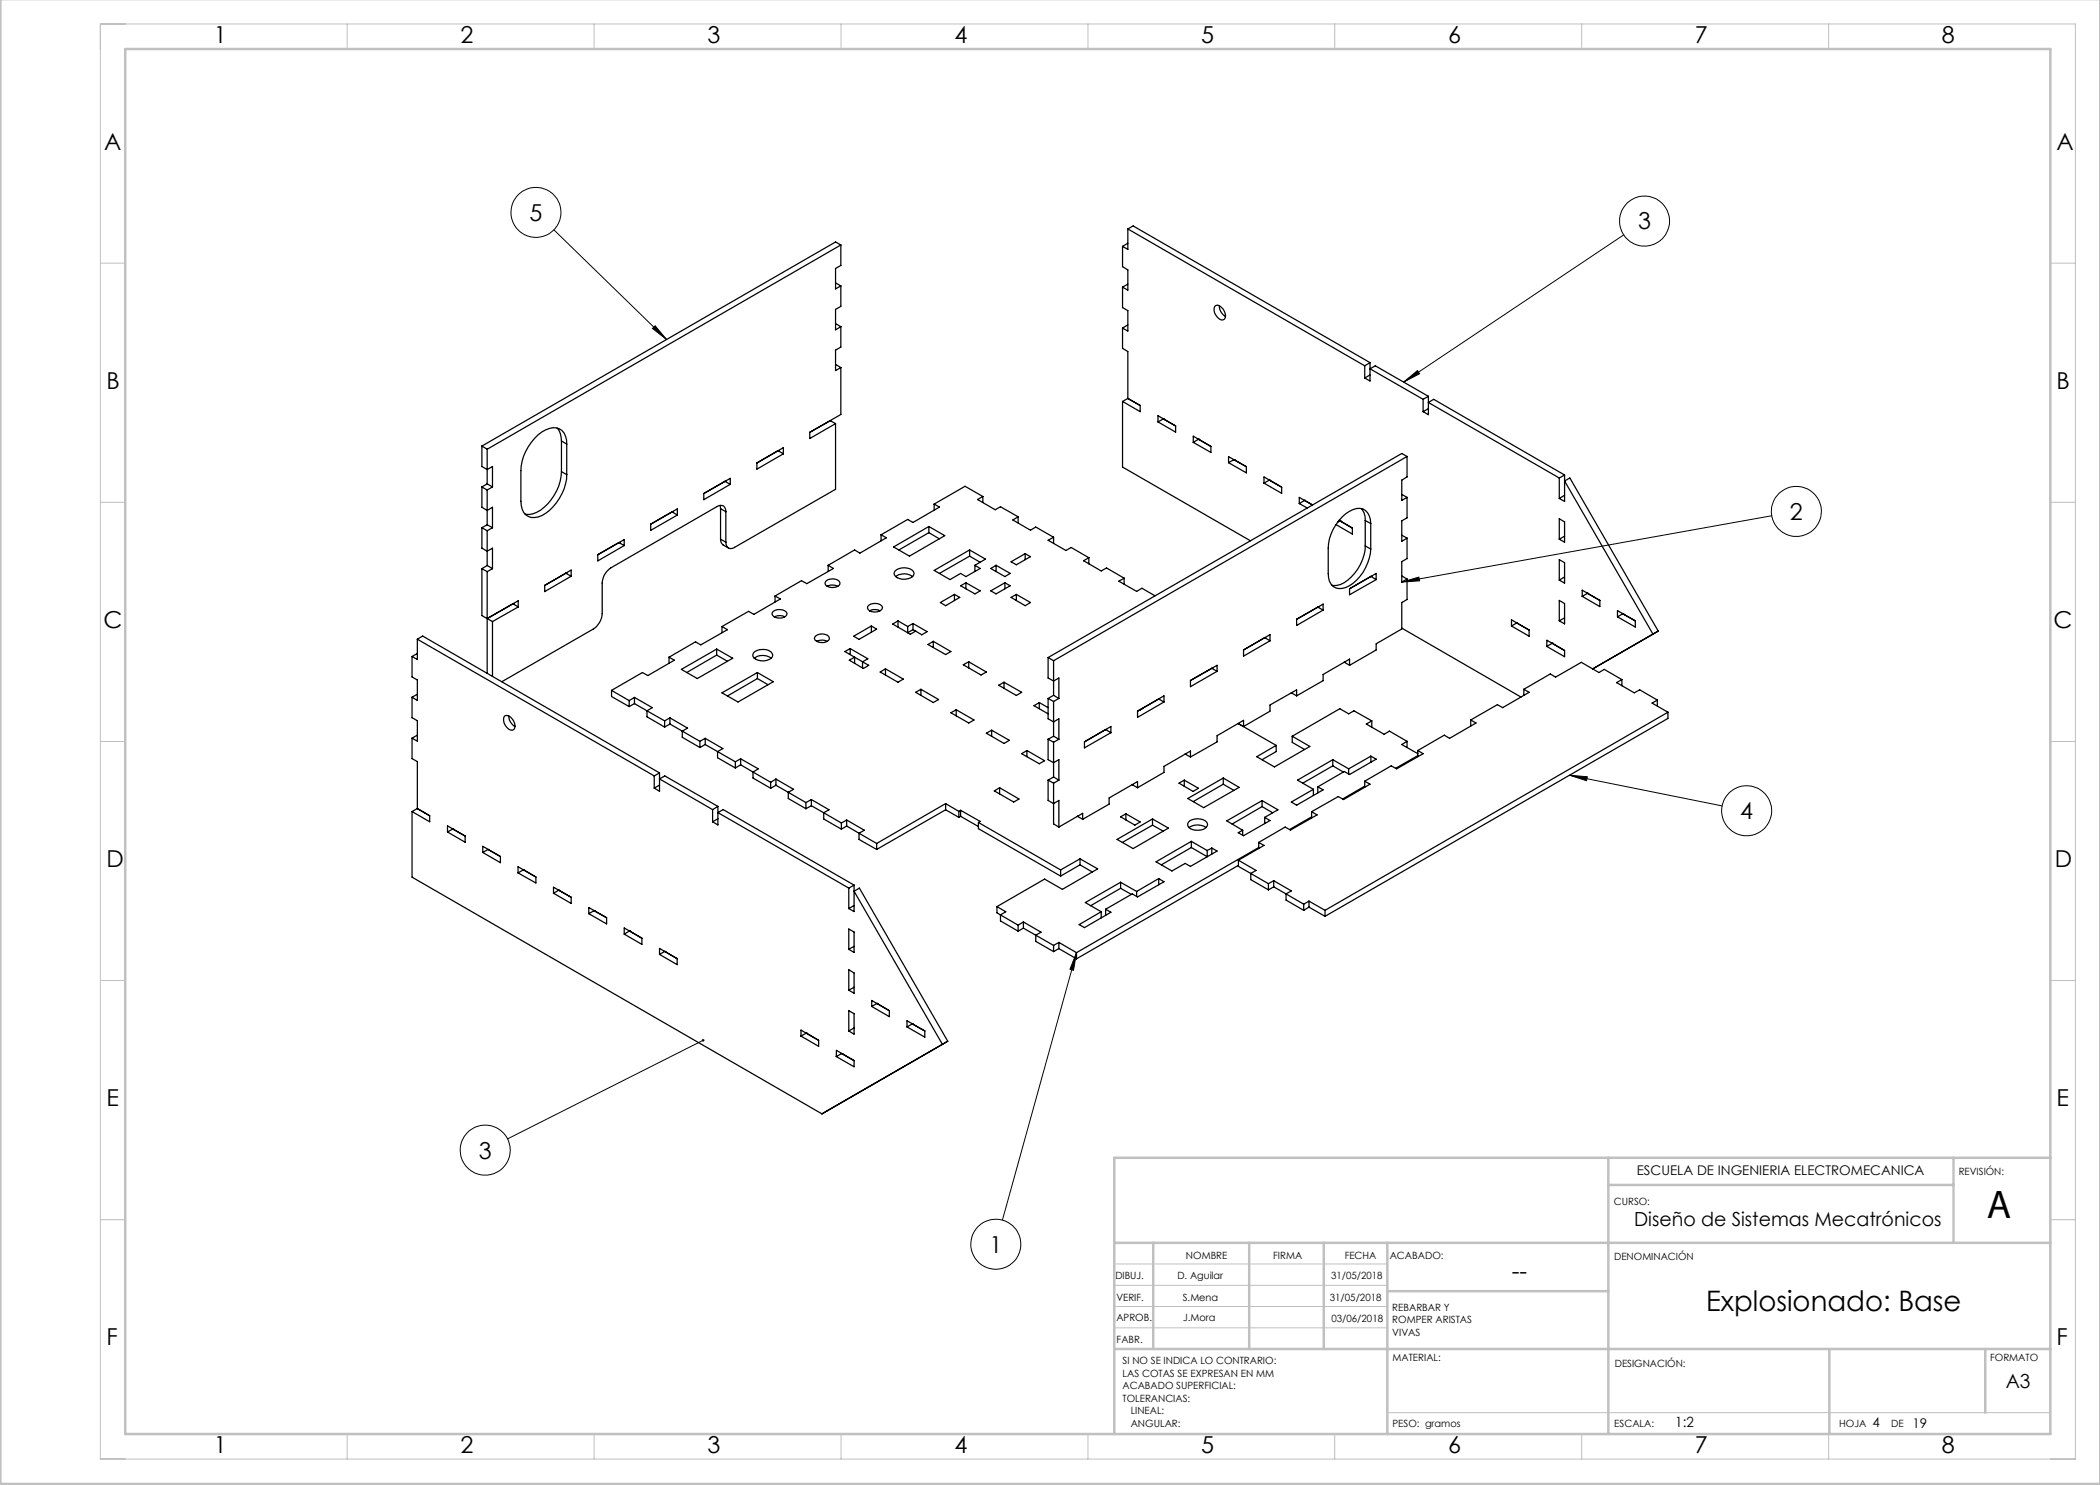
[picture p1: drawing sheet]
<svg xmlns="http://www.w3.org/2000/svg" width="420mm" height="297mm" viewBox="0 0 420 297" stroke-linecap="round" stroke-linejoin="round" font-family="sans-serif">
<!-- layer: Layer 1 -->
<g fill="none" stroke="#000" stroke-width=".2">
<path d="M110.8 46l22.5 21.9M324.7 47l-44 29.4M130.5 65.7l.5-.5 2.3 2.7zM280.7 76.4l2.8-2.3 .4 .7zM280.4 116.4l3.4-1 .1 .8zM354.4 103.1l-74 13.3M313.9 155l30.5 6.2M313.9 155l3.6 .4-.2 .7zM215.3 190.5l-14.8 53.5M215.3 190.5l-.6 3.6-.7-.3zM140.6 208.1l-39.1 19.7"/>
<circle cx="107.2" cy="42.5" r="5"/>
<circle cx="328.9" cy="44.2" r="5"/>
<circle cx="359.3" cy="102.3" r="5"/>
<circle cx="349.3" cy="162.2" r="5"/>
<circle cx="97" cy="230" r="5"/>
<circle cx="199.2" cy="248.9" r="5"/>
</g>
<g fill="none" stroke="#c0c0c0" stroke-width=".2">
<path d="M20.1 4.8h395v287h-395zM69.4 4.8v5M118.8 4.8v5M168.2 4.8v5M217.6 4.8v5M266.9 4.8v5M316.3 4.8v5M365.7 4.8v5M20.1 52.6h4.9M410.1 52.6h5M20.1 100.5h4.9M410.1 100.5h5"/>
<path d="M20.1 148.3h4.9M410.1 148.3h5M20.1 196.1h4.9M410.1 196.1h5M20.1 243.9h4.9M222.8 257.1h54.7M222.8 252.8h54.7M410.1 243.9h5M222.8 261.3h54.7M222.8 265.6h54.7M69.4 286.8v5M118.8 286.8v5"/>
<path d="M168.2 286.8v5M217.6 286.8v5M266.9 286.8v5M277.5 282.5h132.6M316.3 286.8v5M365.7 286.8v5"/>
</g>
<g fill="none" stroke="#c0c0c0" stroke-width=".5">
<path d="M.1 -.1v296.9h419.9M25 9.8h385.1v277h-385.1zM321.6 237h69.1M321.7 231.6v55.2M390.7 231.6v17M410.1 231.6h-187.3v55.2M222.8 248.6h187.3M230.6 248.6v21.2M249.8 248.6v21.2M264.8 248.6v21.2M277.5 248.6v38.2M277.6 258.2h44.1"/>
<path d="M222.8 269.8h187.3M365.9 269.8v17M397.1 269.8v12.7"/>
</g>
<path d="M130.5 65.7l.5-.5 2.3 2.7zM280.7 76.4l2.8-2.3 .4 .7zM280.4 116.4l3.4-1 .1 .8zM313.9 155l3.6 .4-.2 .7zM140.4 207.9a.26 .26 0 0 0 .2 .4 .26 .26 0 0 0 .3-.4l-.3 .2 .3-.2zM215.3 190.5l-.6 3.6-.7-.3z" fill="#000"/>
<g fill="none" stroke="#000" stroke-width=".25">
<path d="M167.1 56.6l1.1 .6M168.2 49l-1.1-.6-70.7 40.8M168.2 49l-70.8 40.8M168.2 49v4.1l-1.1 .6v4.1l1.1-.6M168.2 57.2v4.1l-1.1 .6v4.1l1.1-.7M224.5 49.3v4l1.1 .7v4l-1.1-.6M224.5 57.4v4.1l1.1 .6v4.1l-1.1-.6M225.6 45.8v4.1l-1.1-.6M225.6 45.8l47.3 27.4M225.6 45.8l1-.6 47.4 27.3M225.6 48.6l-1.1 .7M225.6 56.8l-1.1 .6"/>
<path d="M167.1 64.7l1.1 .6M167.1 72.9l1.1 .6M168.2 65.3v4.1l-1.1 .6v4.1l1.1-.6M168.2 73.5v9.4l-6.2 3.6M224.5 65.6v4.1l1.1 .6v9.4M225.6 79.7l2.4 1.4v1.2l-3.5-2M225.6 65l-1.1 .6M225.6 79.7l-1.1 .6M242.9 61.3l.3-.2a1.95 1.95 0 0 1 1.9 2.1 .71 .71 0 0 1-.9 .8 2.33 2.33 0 0 1-1.3-2.7zM243.9 61.2a2.47 2.47 0 0 0 1.2 2.1M272.9 73.2v2.4M274 72.5v3.7l-1.1-.6"/>
<path d="M274 72.5l-1.1 .7M274 75l-1.1 .6M284.6 79.9v2.4M285.7 79.3l-10.6-6.1-1.1 .6 10.6 6.1M285.7 79.3v3.6l-1.1-.6M285.7 79.3l-1.1 .6M96.4 89.2l1 .6M96.4 89.2v4.1l1 .6 1.1-.6v4.1M96.4 97.4v4.1l1 .6 1.1-.6v4M96.4 97.4l1 .6M97.4 89.8v7M97.4 98v6.9"/>
<path d="M97.4 96.8l1.1 .6M97.4 96.8l-1 .6M98.5 97.4l-1.1 .6M111.4 85.6a3.7 3.7 0 0 1 .9 2.6M112.3 94.3a10 10 0 0 1-5 8.2 3.2 3.2 0 0 1-2.3 .3M112.3 88.2l1 .6M112.3 94.3l1 .6M112.3 88.2v6.1M113.3 88.8a2.75 2.75 0 0 0-2.7-3.3 7.8 7.8 0 0 0-5.5 4.8 9.1 9.1 0 0 0-.9 3.8v6.2a2.74 2.74 0 0 0 2.7 3.2 7.8 7.8 0 0 0 5.5-4.8 9.1 9.1 0 0 0 .9-3.8M113.3 88.8v6.1M140.8 98.7l5.2-3v1.2l-5.2 3zM145 96.3h.1"/>
<path d="M145 96.3l1 .6M155.6 90.1h.1M155.6 90.1l1.1 .7M155.6 90.1l-4.2 2.5M156.7 90.8v-1.3l-5.3 3.1M156.7 90.8l-5.3 3v-1.2M167.1 84.7v13.2l-20.2 11.6a1.07 1.07 0 0 1-1.2 .1 1.07 1.07 0 0 1-.5-1.2M167.1 84.7l-5.1 3v-1.2M167.1 84.7l-1-.6-4.1 2.4M196.6 99.3l-3.6-2-6.2 3.5M196.6 99.3l-1.1 .6 3.5 2 1.1-.6 3.5 2.1M196.6 99.3v1.2"/>
<path d="M224.5 80.3v13.1l25.6 14.8M231.6 84.4l3.5 2v-1.2M231.6 84.4v-1.3l3.5 2.1M232.7 83.8h.1M232.7 83.8l2.4 1.4M232.7 83.8l-1.1 .6M238.7 88.5l3.5 2v-1.2M238.7 88.5v-1.3l3.5 2.1M239.7 87.8h.1M239.7 87.8l-1 .7M239.7 87.8l2.5 1.5M245.7 92.5l3.6 2.1v-1.3"/>
<path d="M245.7 92.5v-1.2l3.6 2M246.8 91.9h.1M246.8 91.9l-1.1 .6M246.8 91.9l2.5 1.4M252.8 96.6v-1.2l3.5 2M252.8 96.6l3.5 2.1v-1.3M253.9 96h.1M253.9 96l2.4 1.4M253.9 96l-1.1 .6M280.4 98.9l1 .6M281.4 91.3l-70.7 40.8M281.4 91.3v4.1l-1 .6v4.1l1-.6"/>
<path d="M281.4 99.5v4.1l-1 .6v4.1l1-.7M281.4 91.3l-1-.6-70.8 40.8M285.7 81.7l-1.1 .6M311.9 95.6v4.1M312.9 95v5.3l-1-.6M312.9 95l-26.2-15.1-1 .6 26.2 15.1M312.9 95l-1 .6M312.9 99.1l-1 .6M96.4 105.5v4.1l1 .6 1.1-.6v4.1M96.4 113.7v9.4l2.1 1.2M96.4 105.5l1 .6M96.4 113.7l1 .6"/>
<path d="M97.4 106.1v7M97.4 114.3v20.4M97.4 104.9l1.1 .6M97.4 104.9l-1 .6M97.4 113.1l1.1 .6M97.4 113.1l-1 .6M98.5 113.7l-1.1 .6M98.5 105.5l-1.1 .6M113.2 114.6h.1M113.2 114.6l-4.3 2.5M113.2 114.6l1 .6M114.2 115.2v-1.2l-5.3 3.1"/>
<path d="M114.2 115.2l-5.3 3.1v-1.2M119.6 110.9l5.2-3v1.2l-5.2 3.1zM123.8 108.5h.1M123.8 108.5l1 .6M134.4 102.4h.1M134.4 102.4l1.1 .6M134.4 102.4l-4.3 2.4M135.5 103v-1.2l-5.4 3M135.5 103l-5.4 3.1v-1.3M144 101.1l.1 .6M144.1 107.8a1.32 1.32 0 0 0 .5 1.2l1.1 .6M144.1 101.7l1.1 .6"/>
<path d="M144.1 107.8l1.1 .6M144.1 101.7v6.1M145.2 102.3a1.06 1.06 0 0 0-.5-1.1 1.06 1.06 0 0 0-1.3 .1l-21.2 12.3a3.8 3.8 0 0 0-1.8 3v6.1a3.9 3.9 0 0 1-1.7 3.1l-18.3 10.5M145.2 102.3v6.1M155 119.2l1.1 .6-5.3 3.1-1.1-.6-5.3 3M155 119.2v1.2M165.3 116.1a1.96 1.96 0 0 1 2.7 .5 1.51 1.51 0 0 1-2.1 .8 .81 .81 0 0 1-.8-1zM165.5 117.3a2.12 2.12 0 0 1 2.1 0M165.6 113.1l1.1 .6-5.3 3-1.1-.6-5.3 3.1M165.6 113.1v1.2M176.2 107l1.1 .6-5.3 3-1.1-.6-5.3 3.1M176.2 107v1.2"/>
<path d="M178.7 109.4l7.1-4.1 3.1 1.8-7 4.1zM179 114.2a2.73 2.73 0 0 1 3.7 .1 1.03 1.03 0 0 1-1.1 1.4 2.44 2.44 0 0 1-2.7-.8l-.1-.3zM179.1 115.3a2.82 2.82 0 0 1 3.4 0M185.8 105.3v1.2M185.8 106.5l-6 3.5M185.8 106.5l2.1 1.3M186.8 100.8l1.1 .6-5.3 3.1-1.1-.6-5.3 3.1M186.8 100.8v1.3M190.9 118.9v1.2M192.1 117.2l1.1-.6 2.8 1.6-1 .6zM193.2 116.6v1.2M193.9 110l3.2 1.8-2.1 1.3"/>
<path d="M193.9 110l-7.1 4.1 3.2 1.8 2.1-1.2 1.1 .6 2.8-1.6-1-.6M193.9 110v1.2M193.9 111.2l-6 3.5M193.9 111.2l2.1 1.3M195 113.1v1.2M198.2 118.2l2.8-1.6 1 .6-2.8 1.6zM198.2 113.7l1-.6 2.8 1.6-1 .6zM199.2 113.1v1.2M201 116.6v1.2M202.2 119.5l1.1-.6 2.8 1.6-1.1 .6zM202.2 112.4l2.8-1.7 1.1 .6-2.8 1.7zM203.3 118.9v1.2"/>
<path d="M203.6 103.4l-1 .6 3.5 2 1.1-.6 3.5 2.1M203.6 103.4v1.2M205 110.7v1.2M210.7 107.5v1.2M210.7 107.5l-1.1 .6 3.6 2 1-.6 3.6 2M217.8 111.5l-1.1 .6 3.5 2.1 1.1-.6 3.5 2M217.8 111.5v1.3M224.8 115.6l-1 .6 3.5 2.1 1.1-.7 2.6 1.6M224.8 115.6v1.2M259.9 100.7l1.5 .9M260.9 100.1h.1M260.9 100.1l1.6 .9-2.6-1.5v1.2"/>
<path d="M260.9 100.1l-1 .6M267.2 104.9l3.3 1.9v-1.2M267.8 104.1l2.7 1.5M268 104.2h.1M268 104.2l-.5 .3M268 104.2l2.5 1.4M272.3 101.7a3.3 3.3 0 0 1 .7 2.4M273 109.2a9.1 9.1 0 0 1-4.9 7.7l-.7 .2-1-.1M273 104.1l1.1 .6M273 109.2l1.1 .6M273 104.1v5.1M274.1 104.7a2.59 2.59 0 0 0-2.8-3 8.6 8.6 0 0 0-5.7 7.9v5.1a2.51 2.51 0 0 0 2.8 3 8.1 8.1 0 0 0 5.5-6.1l.2-1.8"/>
<path d="M274.1 104.7v5.1M274.2 115.3h.1M274.2 115.3l1 .6M274.2 115.3l-4.3 2.5M275.2 115.9v-1.2l-5.3 3.1M275.2 115.9l-5.3 3.1v-1.2M280.4 107l1 .6M280.4 115.2l1 .6M281.4 107.6v4.1l-1 .6v4.1l1-.6M281.4 115.8v4.1l-1 .6v5.3l-5.2 3v1.2l-5.3 3.1M311.9 103.7l1 .7v4l-1-.6zM311.9 111.9l1 .6v4.1l-1-.6z"/>
<path d="M312.9 107.2l-1 .6M312.9 115.4l-1 .6M316.4 119.3l3.6 2v-1.2M316.4 119.3v-1.3l3.6 2.1M317.5 118.7h.1M317.5 118.7l-1.1 .6M317.5 118.7l2.5 1.4M82.4 131.3v4.1l1.1 .6v4.1l-1.1-.7M82.4 139.4v4.1l1.1 .6v4.1l-1.1-.6M83.5 127.8v4.1l-1.1-.6M83.5 127.8l47.3 27.4M83.5 127.8l1-.6 47.4 27.4"/>
<path d="M83.5 130.7l-1.1 .6M83.5 138.8l-1.1 .6M98.5 124.3v11M102.6 120.8h.1M102.6 120.8l1 .6M103.6 121.4l-5.1 2.9M103.6 121.4v-1.2l-6.2 3.5M122.3 138.1l3.5 2M122.3 138.1v1.2l3.5 2M126.9 139.5l3.6 2-1.1 .7M126.9 139.5l-1.1 .6M126.9 139.5v1.2"/>
<path d="M133.8 131.4l1.1 .6-5.3 3.1-1.1-.6-6.2 3.6M133.8 131.4v1.3M136.3 133.9l7-4.1 3.2 1.9-7 4zM143.3 129.8v1.2M143.3 131l-6 3.5M143.3 131l2.2 1.3M144.4 125.3l1.1 .6-5.3 3.1-1.1-.6-5.3 3M144.4 138.6l7.1-4.1 3.2 1.8-7.1 4.1zM144.4 125.3v1.2M150.7 130.6a2.73 2.73 0 0 1 3.7 .1 .84 .84 0 0 1-.6 1.2 2.7 2.7 0 0 1-3.2-.7zM150.8 131.7a2.82 2.82 0 0 1 3.4 0M151.5 134.5v1.2"/>
<path d="M151.5 135.7l-6 3.5M151.5 135.7l2.1 1.2M154.7 122.3a2.01 2.01 0 0 1 2.7 .4 1.55 1.55 0 0 1-2.1 .8 .85 .85 0 0 1-.9-.9zM154.8 123.4l.2-.1a2.24 2.24 0 0 1 2 .1M163.2 127.2a1.89 1.89 0 0 1 2.7 .4 1.53 1.53 0 0 1-2.1 .8 .81 .81 0 0 1-.9-1zM163.3 128.3l.2-.1a2.52 2.52 0 0 1 2 .1M170 129.7l3.6 2.1-1.1 .6M170 129.7l-1 .6 1.9 1.1M170 129.7v1.2M170.7 127.2l3.6-2 1 .6-3.5 2.1zM170.9 131.4l-1 .6 2.8 1.7 1-.6-1.2-.7M170.9 131.4v1.3"/>
<path d="M170.9 131.4l1.6 1M172.5 132.4v1.2M173.8 121a1.97 1.97 0 0 1 2.7 .5 1.68 1.68 0 0 1-2.6 .7l-.4-.6zM173.9 122.2a2.12 2.12 0 0 1 2.1 0M174.3 125.2v1.2M176 134.4l1.1-.6 3.6 2-1.1 .7zM177.1 133.8v1.2M179.6 124.2l1.9 1.1M179.6 124.2l-1.1 .6 3.6 2.1 1-.7M179.6 124.2v1.2M181.5 125.3v1.2l1.1-.6M182.6 124.7l2.8 1.6-1 .7-1.3-.8"/>
<path d="M182.6 124.7l-1.1 .6M182.6 124.7v1.2M182.6 125.9l.5 .3M183.1 138.5l1.1-.6 3.5 2-1 .6zM184.2 137.9v1.2M185.6 128.9l1.1-.6 3.5 2-1.1 .6zM186.7 128.3v1.2M188.1 120.5l2.8-1.6 1 .6-2.8 1.6zM192.7 133l1-.6 3.6 2-1.1 .6zM193.7 132.4v1.2M199.7 137.1l1.1-.6 3.5 2-1 .6zM200.8 136.5v1.2"/>
<path d="M209.6 131.5v4.1l1.1 .6 1.1-.6v4.1M209.6 139.7v4.1l1.1 .6 1.1-.6v4M209.6 131.5l1.1 .6M209.6 139.7l1.1 .6M210.7 132.1v7M210.7 139.1l1.1 .6M210.7 139.1l-1.1 .6M211.8 139.7l-1.1 .6M231.7 139.8h.1M231.7 139.8l1.1 .6M231.7 139.8l-4.2 2.4M242.4 133.7h.1"/>
<path d="M242.4 133.7l1 .6M242.4 133.7l-4.3 2.4M243.4 134.3v-1.2l-5.3 3M243.4 134.3l-5.3 3v-1.2M252.9 127.5h.1M252.9 127.5l1.1 .7M252.9 127.5l-4.2 2.5M254 128.2v-1.3l-5.3 3.1M254 128.2l-5.3 3v-1.2M258.3 138.6h.1M258.3 138.6l1 .6M259.3 123.9l5.3-3.1v1.2l-5.3 3.1z"/>
<path d="M259.3 139.2v-1.2l-5.3 3v1.2l-5.3 3.1M263.6 121.4h.1M263.6 121.4l1 .6M268.9 132.4h.1M268.9 132.4l1 .7M269.9 133.1v-1.3l-5.3 3.1v1.2l-5.3 3.1M280.4 125.6l23.8 13.8M302.3 125.2v-1.2l3.5 2M302.3 125.2l3.5 2v-1.2M303.4 124.6h.1M303.4 124.6l-1.1 .6M303.4 124.6l2.4 1.4"/>
<path d="M304.8 137.9l1 .6-5.3 3-1-.6-5.4 3.1M304.8 137.9v1.2M309.4 129.3v-1.2l3.5 2M309.4 129.3l3.5 2v-1.2M310.4 128.7h.1M310.4 128.7l-1 .6M310.4 128.7l2.5 1.4M311.9 120.1l1 .6v4.1l-1-.6zM312.9 123.6l-1 .6M323.5 123.4l3.6 2v-1.2M323.5 123.4v-1.3l3.6 2.1M324.4 135.9l-3.5-2-1.1 .6-3.5-2-5.2 2.9-1-.6-5.3 3.1"/>
<path d="M324.4 135.9l-1.1 .6 3.5 2.1 1.1-.6 3.6 2M324.4 135.9v1.3M324.6 122.8h.1M324.6 122.8l-1.1 .6M324.6 122.8l2.5 1.4M331.6 126.2l-1 .6M331.6 126.2l-17.6-30.6-1.1 .6 17.7 30.6M331.6 126.2l-13 7.6 12-7M82.4 147.6v4.1l1.1 .6v9.4M83.5 147l-1.1 .6M100.8 143.3a.87 .87 0 0 1 1.3 .1 1.96 1.96 0 0 1 .7 2.5 1.54 1.54 0 0 1-2-1.3l-.1-.5zM101.8 143.2a2.47 2.47 0 0 0 1.2 2.1"/>
<path d="M125.8 140.1v1.2M126.9 140.7l2.5 1.5M126.9 140.7l-1.1 .6M129.4 142.2l3.5 2M129.4 142.2v1.2l3.5 2M130.8 155.2v2.4M131.9 154.6v3.7l-1.1-.7M131.9 154.6l-1.1 .6M131.9 157l-1.1 .6M132.9 144.2v1.2M134 143.6l3.5 2-1 .6M134 143.6l-1.1 .6"/>
<path d="M134 143.6v1.2M134 144.8l2.5 1.4M134 144.8l-1.1 .6M136.5 146.2l3.5 2.1M136.5 146.2v1.3l3.5 2M140 148.3v1.2M141 147.7l3.6 2-1.1 .6v1.2l3.6 2.1M141 148.9l6.1 3.5M141 147.7l-1 .6M141 147.7v1.2M141 148.9l-1 .6M147.1 152.4v1.2"/>
<path d="M148.1 151.8l3.6 2-1.1 .6M148.1 151.8l-1 .6M148.1 151.8v1.2M148.1 153l2.5 1.4M148.1 153l-1 .6M150.6 154.4l3.5 2.1M150.6 154.4v1.2l3.5 2.1M154.1 156.5v1.2M155.2 155.8l3.5 2.1-1 .6M155.2 155.8l-1.1 .7M155.2 157.1l2.5 1.4M155.2 155.8v1.3"/>
<path d="M155.2 157.1l-1.1 .6M157.7 158.5l3.5 2M157.7 158.5v1.2l3.5 2M162.3 159.9l3.5 2.1-1.1 .6M162.3 159.9l-1.1 .6M162.3 159.9v1.2M190.2 142.6l1-.6 3.6 2-1.1 .6zM191.2 142v1.2M197.3 146.6l1-.6 3.6 2.1-1.1 .6zM198.3 146v1.2M198.9 158.2l1-.7 3.9 2.3-1.1 .6zM199.9 157.5v1.3"/>
<path d="M204.3 150.7l1.1-.6 3.5 2-1 .6zM205.4 150.1v1.2M207.9 140.5l1.7 1M207.9 140.5l-1.1 .6 2.8 1.7M207.9 140.5v1.2M209.6 147.8v4.1l1.1 .6 1.1-.6v4.1M209.6 156v4.1l1.1 .6 1.1-.6v5.3M209.6 147.8l1.1 .6M209.6 156l1.1 .6M210.7 140.3v6.9M210.7 148.4v7M210.7 156.6v8.2l1.1 .6"/>
<path d="M210.7 147.2l1.1 .6M210.7 147.2l-1.1 .6M210.7 155.4l1.1 .6M210.7 155.4l-1.1 .6M211.8 156l-1.1 .6M211.8 147.8l-1.1 .6M221.1 145.9h.1M221.1 145.9l1.1 .6M221.1 145.9l-4.2 2.5M222.2 146.5v-1.2l-5.3 3.1M222.2 146.5l-5.3 3.1v-1.2M226.4 156.9h.1"/>
<path d="M226.4 156.9l1.1 .6M227.5 157.5v-1.2l-5.7 3.3v1.2l-5.3 3.1M227.9 142h.1M228.4 141.7h.1M232.8 140.4v-1.2l-5.3 3M232.8 140.4l-5.3 3.1v-1.3M235.8 156.6l1.1-.6 2.8 1.7-1.1 .6zM236.9 156v1.3M237 150.8h.1M237 150.8l1.1 .6M237.6 159.7l7.1-4.1 3.1 1.9-7.1 4zM238.1 151.4v-1.2l-5.3 3.1v1.2l-5.3 3"/>
<path d="M244.7 155.6v1.2M244.7 156.8l-6.1 3.5M244.7 156.8l2.1 1.3M247.6 144.7l7.6 4.4M247.6 144.7h.1M247.6 144.7l1.1 .6M248.7 145.3v-1.2l-5.3 3v1.3l-5.3 3M255.2 149.1v1.2l-2.8 1.6M258.4 147.2l3.6 2.1-7.1 4.1-3.5-2.1 3.8-2.2M258.4 147.2v1.3l2.5 1.4M262.7 157.9v1.2M263.6 157.4l1 .6-5.3 3-1-.6 4.4-2.5"/>
<path d="M263.6 157.4v1.2M266.6 151.9l3.1 1.9M266.6 151.9l-7.1 4.1 3.2 1.9M266.6 151.9v1.3M266.6 153.2l-6 3.4M266.6 153.2l2.1 1.2M269.7 153.8v1M272.9 156.2l1.1 .6-5.3 3.1-1-.6-5.4 3M272.9 156.2v1.2M272.9 157.2l-4.4 2.6M274.2 151.2l1 .6-5.3 3.1-1-.6-5.3 3.1M274.2 151.2l-4.5 2.6"/>
<path d="M274.2 151.2v1.3M274.4 144.2l-3.6-2-1.1 .6-1.7-1.1-9.6 5.5M274.4 144.2l-1.1 .6 3.5 2.1 1.1-.7 3.5 2.1M274.4 144.2v1.2M281.4 148.3v1.2M281.4 148.3l-1 .6 3.2 1.8M283.6 150.1l1 .6-5.3 3.1-1.1-.6-5.3 3M283.6 150.1v1.2M283.6 151.1l-4.5 2.6M294.1 144l1.1 .6-5.3 3.1-1-.7-5.3 3.1M294.1 144v1.2M331.5 140l-1.1 .6 3.2 1.8"/>
<path d="M331.5 140v1.2M333.6 142.4l-68.6 39.7M333.6 142.4v1.3l-68.6 39.6M82.4 162.3v13.1l82 47.4M83.5 161.7l2.4 1.5v1.2l-3.5-2.1M83.5 161.7l-1.1 .6M89.5 166.4l3.5 2v-1.2M89.5 166.4v-1.2l3.5 2M90.6 165.8h.1M90.6 165.8l-1.1 .6M90.6 165.8l2.4 1.4M96.6 170.5l3.5 2v-1.2"/>
<path d="M96.6 170.5v-1.2l3.5 2M97.6 169.9h.1M97.6 169.9l2.5 1.4M97.6 169.9l-1 .6M103.6 174.6l3.6 2v-1.2M103.6 174.6v-1.2l3.6 2M104.7 174h.1M104.7 174l-1.1 .6M104.7 174l2.5 1.4M110.7 177.4l3.5 2.1v1.2l-3.5-2.1zM111.8 178h.1M111.8 178l-1.1 .6"/>
<path d="M142.5 161.9v2.5M143.6 161.3l-10.6-6.1-1.1 .6 10.6 6.1M143.6 161.3v3.7l-1.1-.6M143.6 161.3l-1.1 .6M143.6 163.8l-1.1 .6M161.2 160.5v1.2M162.3 161.1l2.4 1.5M162.3 161.1l-1.1 .6M164.7 162.6l3.6 2M164.7 162.6v1.2l3.6 2M168.3 164.6v1.2M169.3 164l3.6 2-1.1 .6"/>
<path d="M169.3 164l-1 .6M169.3 164v1.2M169.3 165.2l2.5 1.4M169.3 165.2l-1 .6M169.8 177.6v4.1M170.8 177v5.3l-1-.6M170.8 177l-26.2-15.1-1 .6 26.2 15.1M170.8 177l-1 .6M171.8 166.6l3.5 2.1M171.8 166.6v1.3l3.5 2M175.3 168.7v1.2M189.1 160.7l2.7 1.6"/>
<path d="M189.1 160.7l-13.8 8M189.1 160.7v1.3M189.1 162l-13.8 7.9M189.1 162l2.7 1.5M191.8 162.3v1.2M192.1 162.1l3.9 2.2-.3 .2M192.1 162.1l-.3 .2M192.1 162.1v1.2M192.1 163.3l3.6 2M192.1 163.3l-.3 .2M195.7 164.5l16.4 9.5M195.7 164.5v1.2l16.4 9.5"/>
<path d="M212.1 174v1.2M215.5 163.3h.1M215.5 163.3l1 .6M216 171.8l3.5 2-7 4.1-3.6-2.1-9.5 5.5M216 171.8l-3.9 2.2M216 171.8v1.2M216 173l-3.9 2.2M216 173l2.5 1.4M216.5 163.9v-1.2l-4.7 2.7M223.4 167.9l7.1-4.1 3.2 1.8-7.1 4.1zM224.1 176.5l3.2 1.8M224.1 176.5l-7 4 3.1 1.8"/>
<path d="M224.1 163.4l1.1-.6 2.8 1.6-1 .6zM224.1 176.5v1.2M224.1 177.7l-6 3.4M224.1 177.7l2.2 1.2M225.2 162.8v1.2M227.3 178.3v1M230.5 163.8v1.2M230.5 165l-6 3.5M230.5 165l2.1 1.2M231.7 175.7l1.1 .7-5.3 3-1.1-.6-5.3 3.1M231.7 175.7l-4.4 2.6M231.7 175.7v1.2"/>
<path d="M237.7 164.5a2.73 2.73 0 0 1 3.7 0 1.33 1.33 0 0 1-1.7 1.5 1.71 1.71 0 0 1-2.2-1.2zM237.8 165.5a2.97 2.97 0 0 1 3.4 0M238.3 168.3l-7.1 4.1 3.2 1.8 2.6-1.5 1.1 .6 5.3-3.1-1-.6M238.3 168.3l3.1 1.8M238.3 168.3v1.2M238.3 169.5l-6 3.5M238.3 169.5l3.1 1.8v-1.2M242.4 169.6l-1 .5M242.4 169.6v1.2M247.7 172l3.5 2.1-1 .6M247.7 172v1.3l2.5 1.4M247.7 173.1l-32.4 18.7"/>
<path d="M248.5 166v1M250.2 174.7l3.5 2M250.2 174.7v1.2l3.5 2.1M251.7 168.5l1.1 .6-5.1 2.9M251.7 169.5l-36.4 21M251.7 168.5v1.2M252.4 160.1l3.2 1.9-2.7 1.5M252.4 160.1l-7 4.1 3.1 1.8M252.4 160.1v1.2M252.4 161.3l-6 3.5M252.4 161.3l2.1 1.3M252.9 163.5l1.1 .6-5.3 3-1.1-.6 .9-.5"/>
<path d="M252.9 163.5v1.2M253.7 176.7v1.3M254.7 176.1l3.6 2.1-1.1 .6M254.7 176.1l-1 .6M254.7 177.4l2.5 1.4M254.7 176.1v1.3M254.7 177.4l-1 .6M257.2 178.8l3.5 2M257.2 178.8v1.2l3.5 2.1M262.3 162.3l1.1 .7-5.3 3-1.1-.6-5.3 3.1M262.3 162.3v1.3M262.3 163.4l-4.4 2.5"/>
<path d="M117.8 182.7l3.5 2.1v-1.3M117.8 182.7v-1.2l3.5 2M118.8 182.1h.1M118.8 182.1l-1 .6M118.8 182.1l2.5 1.4M124.8 186.8v-1.2l3.6 2M124.8 186.8l3.6 2.1v-1.3M125.9 186.2h.1M125.9 186.2l2.5 1.4M125.9 186.2l-1.1 .6M131.9 190.9l3.5 2v-1.2M131.9 190.9v-1.2l3.5 2"/>
<path d="M133 190.3h.1M133 190.3l-1.1 .6M133 190.3l2.4 1.4M169.8 185.8l1 .6v4.1l-1-.6zM169.8 194l1 .6v4l-1-.6zM170.8 181.1l-1 .6M170.8 189.3l-1 .6M170.8 197.4l-1 .6M199.4 181.3l1.8 1-1.1 .7M199.4 181.3v1.3l.7 .4M200.1 183l3.5 2M200.1 183v1.2l3.5 2"/>
<path d="M203.6 185v1.2M204.7 184.4l3.5 2-1 .6v1.3l3.5 2M204.7 185.6l6 3.5M204.7 184.4l-1.1 .6M204.7 184.4v1.2M204.7 185.6l-1.1 .6M210.7 189.1v1.2M211.8 188.5v1.2M211.8 189.7l3.5 2.1M211.8 188.5l3.5 2M211.8 188.5l-1.1 .6M211.8 189.7l-1.1 .6"/>
<path d="M215.3 190.5v1.3M220.2 182.3v1.3M221.1 181.9l1.1 .6-5.3 3-1.1-.6 4.4-2.6M221.1 181.9v1.2M260.7 180.8v1.3M261.8 180.2l3.2 1.9M261.8 180.2l-1.1 .6M261.8 180.2v1.2M261.8 181.4l3.2 1.9M261.8 181.4l-1.1 .7M265 182.1v1.2M160.2 207.2v-1.2l3.5 2.1"/>
<path d="M160.2 207.2l3.5 2.1v-1.2M161.3 206.6h.1M161.3 206.6l-1.1 .6M161.3 206.6l2.4 1.5M167.3 211.3l3.5 2.1v-1.3M167.3 211.3v-1.2l3.5 2M168.3 210.7h.1M168.3 210.7l-1 .6M168.3 210.7l2.5 1.4M169.8 202.1l1 .6v4.1l-1-.6zM170.8 205.6l-1 .6M174.3 201.3l3.6 2v-1.2"/>
<path d="M174.3 201.3v-1.2l3.6 2M175.4 200.7h.1M175.4 200.7l-1.1 .6M175.4 200.7l2.5 1.4M181.4 205.4l3.6 2v-1.2M181.4 205.4v-1.3l3.6 2.1M182.5 204.8h.1M182.5 204.8l-1.1 .6M182.5 204.8l2.5 1.4M188.5 208.9l-24.1 13.9M189.5 208.2l-17.6-30.6-1.1 .7 17.7 30.6M189.5 208.2l-1 .7"/>
<path d="M189.5 208.2l-25.1 14.6"/>
</g>
<text font-size="8" x="397.4" y="243.7">A</text>
<text font-size="5.6" x="341.2" y="262.2">Explosionado: Base</text>
<g font-size="4.7">
<text x="42.7" y="8.6">1</text>
<text x="92.1" y="8.6">2</text>
<text x="141.5" y="8.6">3</text>
<text x="190.9" y="8.6">4</text>
<text x="240.2" y="8.6">5</text>
<text x="289.6" y="8.6">6</text>
<text x="339" y="8.6">7</text>
<text x="388.4" y="8.6">8</text>
<text x="20.8" y="29.9">A</text>
<text x="411.3" y="29.9">A</text>
<text x="105.9" y="44.2">5</text>
<text x="327.6" y="45.9">3</text>
<text x="21.3" y="77.8">B</text>
<text x="411.3" y="77.8">B</text>
<text x="358" y="104">2</text>
<text x="20.7" y="125.5">C</text>
<text x="410.7" y="125.6">C</text>
<text x="348.1" y="163.8">4</text>
<text x="21.3" y="173.4">D</text>
<text x="410.9" y="173.4">D</text>
<text x="21.3" y="221.2">E</text>
<text x="411.3" y="221.2">E</text>
<text x="95.8" y="231.7">3</text>
<text x="197.9" y="250.5">1</text>
<text x="302.4" y="255.9">--</text>
<text x="21.3" y="269.1">F</text>
<text x="411.3" y="269.1">F</text>
<text x="42.8" y="290.6">1</text>
<text x="92.1" y="290.6">2</text>
<text x="141.5" y="290.6">3</text>
<text x="190.9" y="290.6">4</text>
<text x="240.3" y="290.6">5</text>
<text x="289.6" y="290.6">6</text>
<text x="339" y="290.6">7</text>
<text x="388.4" y="290.6">8</text>
</g>
<g font-size="3.9">
<text x="326.8" y="245.2">Diseño de Sistemas Mecatrónicos</text>
<text x="401.1" y="277.7">A3</text>
</g>
<text font-size="2.8" x="335.1" y="285.5">1:2</text>
<g font-size="2.7">
<text x="327.4" y="235">ESCUELA DE INGENIERIA ELECTROMECANICA</text>
<text x="374.5" y="285.5">4</text>
<text x="382.5" y="285.5">19</text>
</g>
<g font-size="2">
<text x="391.8" y="235">REVISIÓN:</text>
<text x="322.8" y="241">CURSO:</text>
<text x="237.2" y="251.8">NOMBRE</text>
<text x="254.6" y="251.7">FIRMA</text>
<text x="268.9" y="251.9">FECHA</text>
<text x="277.9" y="251.9">ACABADO:</text>
<text x="223.1" y="255.9">DIBUJ.</text>
<text x="235.5" y="255.9">D. Aguilar</text>
<text x="266.2" y="255.9">31/05/2018</text>
<text x="322.8" y="252">DENOMINACIÓN</text>
<text x="223.3" y="260.1">VERIF.</text>
<text x="236.6" y="260.1">S.Mena</text>
<text x="266" y="260.3">31/05/2018</text>
<text x="278.5" y="262.2">REBARBAR Y</text>
<text x="223.3" y="264.2">APROB.</text>
<text x="223.3" y="268.6">FABR.</text>
<text x="236.6" y="264.2">J.Mora</text>
<text x="266.3" y="264.5">03/06/2018</text>
<text x="278.5" y="264.7">ROMPER ARISTAS</text>
<text x="278.5" y="267.2">VIVAS</text>
<text x="224.5" y="272.8">SI NO SE INDICA LO CONTRARIO:</text>
<text x="224.5" y="275.3">LAS COTAS SE EXPRESAN EN MM</text>
<text x="278.5" y="272.3">MATERIAL:</text>
<text x="323" y="273.4">DESIGNACIÓN:</text>
<text x="398" y="272.3">FORMATO</text>
<text x="224.5" y="277.8">ACABADO SUPERFICIAL:</text>
<text x="224.5" y="280.3">TOLERANCIAS:</text>
<text x="226.1" y="282.8">LINEAL:</text>
<text x="226.2" y="285.3">ANGULAR:</text>
<text x="278.5" y="285.3">PESO: gramos</text>
<text x="322.9" y="285.3">ESCALA:</text>
<text x="367.8" y="285.5">HOJA</text>
<text x="378.2" y="285.5">DE</text>
</g>
</svg>
